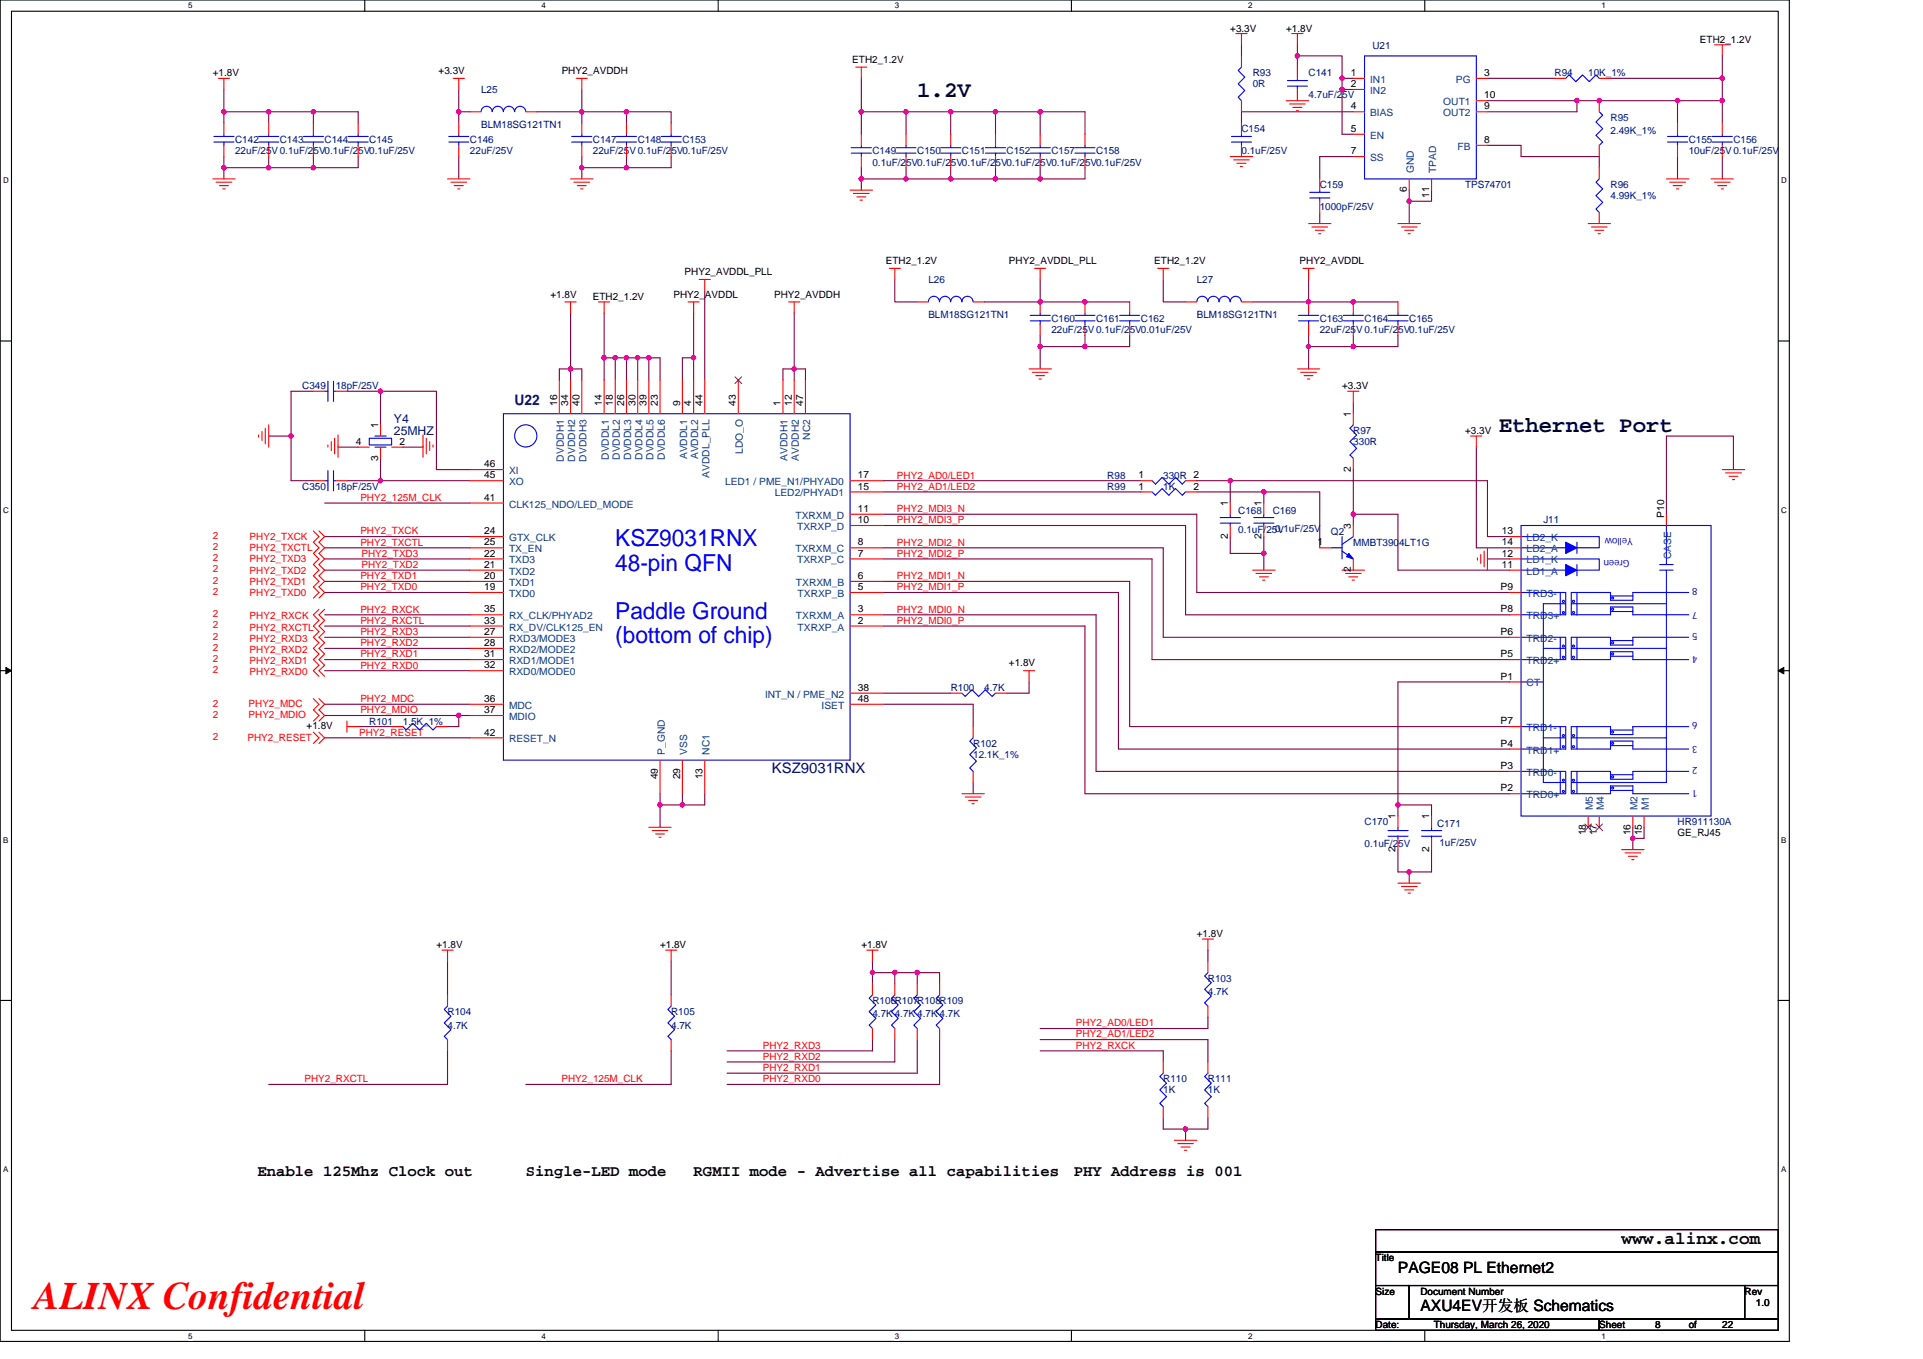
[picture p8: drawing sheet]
<svg xmlns="http://www.w3.org/2000/svg" width="297mm" height="210mm" viewBox="0 0 297 210" stroke-linecap="round" stroke-linejoin="round" font-family="sans-serif">
<path d="M0 0h276.4v207.3h-276.4zM1.8 1.7h272.9v203.8h-272.9z" fill="none" stroke="#000" stroke-width=".17"/>
<g fill="#fff">
<path d="M29.1 .2h.6v1.4h-.6z"/>
<path d="M29.1 205.7h.6v1.4h-.6z"/>
</g>
<path d="M56.3 0v1.7M56.3 205.5v1.8" fill="none" stroke="#000" stroke-width=".17"/>
<g fill="#fff">
<path d="M83.6 .2h.7v1.4h-.7z"/>
<path d="M83.6 205.7h.7v1.4h-.7z"/>
</g>
<path d="M110.9 0v1.7M110.9 205.5v1.8" fill="none" stroke="#000" stroke-width=".17"/>
<g fill="#fff">
<path d="M138.2 .2h.7v1.4h-.7z"/>
<path d="M138.2 205.7h.7v1.4h-.7z"/>
</g>
<path d="M165.5 0v1.7M165.5 205.5v1.8" fill="none" stroke="#000" stroke-width=".17"/>
<g fill="#fff">
<path d="M192.8 .2h.6v1.4h-.6z"/>
<path d="M192.8 205.7h.6v1.4h-.6z"/>
</g>
<path d="M220.1 0v1.7M220.1 205.5v1.8" fill="none" stroke="#000" stroke-width=".17"/>
<g fill="#fff">
<path d="M247.4 .2h.6v1.4h-.6z"/>
<path d="M247.4 205.7h.6v1.4h-.6z"/>
<path d="M.5 27.2h.8v1.4h-.8z"/>
<path d="M275.1 27.2h.9v1.4h-.9z"/>
<path d="M.5 78.1h.8v1.4h-.8z"/>
<path d="M275.1 78.1h.9v1.4h-.9z"/>
</g>
<path d="M0 52.7h1.8M274.7 52.7h1.7" fill="none" stroke="#000" stroke-width=".17"/>
<g fill="#fff">
<path d="M.5 129.1h.8v1.4h-.8z"/>
<path d="M275.1 129.1h.8v1.4h-.8z"/>
</g>
<path d="M0 103.6h1.8M274.7 103.6h1.7" fill="none" stroke="#000" stroke-width=".17"/>
<path d="M.9 103.1l.9 .5-.9 .5zM274.7 103.6l.8-.5v1z" fill="#000" stroke="#000" stroke-width=".15"/>
<g fill="#fff">
<path d="M.5 180h.8v1.4h-.8z"/>
<path d="M275.1 180h.8v1.4h-.8z"/>
</g>
<path d="M0 154.6h1.8M274.7 154.6h1.7M212.5 190h62.2v3.5h-62.2zM212.5 193.5h62.2v5.1h-62.2zM212.5 198.6h5.2v5.2h-5.2zM217.7 198.6h51.8v5.2h-51.8zM269.5 198.6h5.2v5.2h-5.2zM212.5 203.8h34.5v1.7h-34.5zM247 203.8h27.7v1.7h-27.7z" fill="none" stroke="#000" stroke-width=".17"/>
<g fill="none" stroke="#800040" stroke-width=".17">
<path d="M34.6 17.3h6.9M34.6 13.8v3.5M34.6 17.3v1.7M41.5 17.3h6.9M41.5 17.3v1.7M48.4 17.3h6.9v1.7M48.4 17.3v1.7M70.9 17.3h1.7M70.9 17.3v1.7M70.9 13.8v3.5M82.9 17.3h7v1.7M89.9 13.8v3.5h6.9"/>
<path d="M96.8 17.3h6.9v1.7M96.8 17.3v1.7M133.1 17.3h6.9M133.1 12.1v8.6M140 17.3h6.9M140 17.3v3.4M146.9 17.3h6.9M146.9 17.3v3.4M153.8 17.3h6.9M153.8 17.3v3.4M160.7 17.3h6.9v3.4M160.7 17.3v3.4"/>
<path d="M191.8 6.9v1.7M200.4 8.6h6.9v3.5M200.4 6.9v1.7M200.4 8.6v1.8M207.3 12.1h1.7M207.3 12.1v1.7M207.3 13.8v6.9h1.7M207.3 13.8h1.7M209 17.3h-17.2v1.7M229.8 12.1h10.3M229.8 15.6h13.8M243.6 15.6h15.5"/>
<path d="M243.6 15.6v1.7h-13.8M248.8 12.1h17.2M259.1 15.6h6.9M259.1 15.6v3.4M266 15.6v3.4M266 8.6v7M34.6 25.9v1.7M34.6 24.2v1.7M34.6 25.9h6.9M41.5 25.9h6.9M41.5 24.2v1.7M48.4 24.2v1.7"/>
<path d="M55.3 24.2v1.7h-6.9M70.9 24.2v3.4M89.9 25.9h6.9M89.9 25.9v1.7M89.9 24.2v1.7M96.8 24.2v1.7h6.9v-1.7M133.1 27.6h6.9M133.1 25.9v1.7M133.1 27.6v1.8M140 27.6h6.9M140 25.9v1.7M146.9 27.6h6.9"/>
<path d="M146.9 25.9v1.7M153.8 27.6h6.9M153.8 25.9v1.7M160.7 25.9v1.7M167.6 25.9v1.7h-6.9M203.9 32.8v1.7M209 24.2h-5.1v3.4M217.7 29.4v1.7M217.7 31.1v3.4M221.1 29.4v1.7h-3.4M229.8 22.5h5.1v1.7h12.1v1.7M259.1 24.2v3.4"/>
<path d="M266 24.2v3.4M86.4 58.7v-1.7h1.7v1.7M88.1 48.4v8.6h1.8v1.7M93.3 55.3h1.7M93.3 55.3v3.4M93.3 48.4v6.9M95 55.3v3.4M95 55.3h1.8M96.8 55.3h1.7v3.4M96.8 55.3v3.4M98.5 55.3h1.7v3.4M100.2 55.3h1.8v3.4"/>
<path d="M107.1 55.3h-1.7v3.4M107.1 55.3v3.4M107.1 48.4v6.9M108.9 44.9v13.8M120.9 58.7v-1.7h1.8v1.7M122.7 48.4v8.6h1.7v1.7M138.2 43.2v3.5h3.5M152 46.7h8.7M160.7 53.6v3.4M160.7 51.8v1.8M160.7 46.7h13.8M160.7 53.6h6.9"/>
<path d="M160.7 43.2v3.5M167.6 51.8v1.8M174.5 51.8v1.8h-6.9M179.7 43.2v3.5h3.4M193.5 46.7h8.6M202.1 53.6h6.9M202.1 51.8v1.8M202.1 46.7h13.8M202.1 43.2v3.5M202.1 53.6v3.4M209 51.8v1.8M215.9 51.8v1.8h-6.9"/>
<path d="M41.5 67.4h3.5M45 67.4v6.9h3.4M48.4 60.5h-3.4v6.9M50.1 77.7h22.5M52.2 68.9v.2h3.1M53.6 60.5h5.2M53.6 74.3h5.2M58.8 74.3h13.8M58.8 70.8v3.5M58.8 60.5v5.1M58.8 60.5h8.6v12.1h5.2M65.3 68.9v.2h-3.1"/>
<path d="M136.5 76h39.7M136.5 74.3h39.7M136.5 79.5h48.4v12h48.3M184.9 74.3h5.1M184.9 76h10.3M190 74.3h39.8v8.6h3.4M190 74.3v3.4M195.2 76v1.7M195.2 76h8.7v8.6M209 79.5h6.9v8.6h17.3M209 79.5v1.7M209 72.6v6.9"/>
<path d="M209 62.2v1.7M228 69.1v15.5h5.2M267.8 72.6v-5.2h-10.4v12.1M50.1 95h22.5M50.1 88.1h22.5M50.1 86.4h22.5M50.1 84.6h22.5M50.1 82.9h22.5M50.1 91.5h22.5M50.1 89.8h22.5M50.1 96.7h22.5M50.1 98.5h22.5"/>
<path d="M136.5 86.4h41.4v15.5h55.3M136.5 89.8h38v22.5h58.7M136.5 81.2h46.6v13.8h50.1M136.5 84.6h43.2v13.9h53.5M136.5 91.5h36.3v24.2h60.4M136.5 95h32.8v24.2h63.9M136.5 96.7h31.1v25.9h65.6M190 82.9v2.6h5.2M195.2 82.9v2.6M195.2 85.5v2.6M229.8 86.4h3.4M50.1 100.2h22.5"/>
<path d="M50.1 114h22.5M50.1 103.6h22.5M50.1 101.9h22.5M50.1 110.6h20.8M50.1 108.8h22.5M55.3 112.3h5.2M70.9 110.6v1.7h-1.8M70.9 110.6h1.7M136.5 108.8h13.8v3.5M136.5 107.1h10.4M159 105.4v1.7h-3.5M233.2 105.4h-17.3v19"/>
<path d="M102 124.4h3.4M102 124.4v3.4M102 122.6v1.8M105.4 122.6v1.8M108.9 122.6v1.8h-3.5M150.3 120.9v1.7M215.9 124.4v1.7M215.9 124.4h5.2v1.7M215.9 131.3v3.4h1.8M217.7 134.7v1.8M221.1 131.3v3.4h-3.4M252.2 129.5v1.8"/>
<path d="M252.2 127.8v1.7M254 127.8v1.7h-1.8M69.1 148.5v5.2M103.7 148.5v5.2M134.8 150.3h3.4M134.8 148.5v1.8M134.8 150.3v1.7M138.2 150.3v1.7M138.2 150.3h3.5M141.7 150.3v1.7M141.7 150.3h3.4v1.7M186.6 157.2v1.7h-25.9"/>
<path d="M186.6 146.8v1.7M69.1 162.4v5.2h-27.6M103.7 162.4v5.2h-22.5M134.8 160.6v1.8h-22.5M138.2 160.6v3.5h-25.9M141.7 160.6v5.2h-29.4M145.1 160.6v7h-32.8M160.7 160.6h25.9v3.5M160.7 162.4h19v1.7M179.7 172.7v1.8h3.4M183.1 174.5v1.7M186.6 172.7v1.8h-3.5"/>
</g>
<g fill="#f0f" stroke="#f0f" stroke-width=".17">
<circle cx="88.1" cy="57" r=".34"/>
<circle cx="107.1" cy="55.3" r=".34"/>
<circle cx="93.3" cy="55.3" r=".34"/>
<circle cx="100.2" cy="55.3" r=".34"/>
<circle cx="98.5" cy="55.3" r=".34"/>
<circle cx="96.8" cy="55.3" r=".34"/>
<circle cx="95" cy="55.3" r=".34"/>
<circle cx="105.4" cy="124.4" r=".34"/>
<circle cx="101.9" cy="124.4" r=".34"/>
<circle cx="48.4" cy="25.9" r=".34"/>
<circle cx="217.7" cy="134.7" r=".34"/>
<circle cx="215.9" cy="124.4" r=".34"/>
<circle cx="252.2" cy="129.5" r=".34"/>
<circle cx="134.8" cy="150.3" r=".34"/>
<circle cx="141.7" cy="150.3" r=".34"/>
<circle cx="138.2" cy="150.3" r=".34"/>
<circle cx="183.1" cy="174.4" r=".33"/>
<circle cx="70.8" cy="110.5" r=".34"/>
<circle cx="70.8" cy="17.3" r=".34"/>
<circle cx="96.8" cy="17.3" r=".34"/>
<circle cx="89.8" cy="25.9" r=".34"/>
<circle cx="96.8" cy="25.9" r=".34"/>
<circle cx="89.8" cy="17.3" r=".34"/>
<circle cx="41.5" cy="25.9" r=".34"/>
<circle cx="34.6" cy="25.9" r=".34"/>
<circle cx="41.5" cy="17.3" r=".34"/>
<circle cx="34.6" cy="17.3" r=".34"/>
<circle cx="146.9" cy="17.3" r=".34"/>
<circle cx="153.8" cy="17.3" r=".34"/>
<circle cx="160.7" cy="17.3" r=".34"/>
<circle cx="139.9" cy="27.6" r=".33"/>
<circle cx="133" cy="27.6" r=".33"/>
<circle cx="146.9" cy="27.6" r=".33"/>
<circle cx="153.8" cy="27.6" r=".33"/>
<circle cx="160.7" cy="27.6" r=".33"/>
<circle cx="122.7" cy="57" r=".34"/>
<circle cx="139.9" cy="17.3" r=".34"/>
<circle cx="133" cy="17.3" r=".34"/>
<circle cx="209" cy="46.6" r=".34"/>
<circle cx="202.1" cy="46.6" r=".34"/>
<circle cx="209" cy="53.5" r=".33"/>
<circle cx="202.1" cy="53.5" r=".33"/>
<circle cx="160.7" cy="46.6" r=".34"/>
<circle cx="167.6" cy="46.6" r=".34"/>
<circle cx="160.7" cy="53.5" r=".33"/>
<circle cx="167.6" cy="53.5" r=".33"/>
<circle cx="48.4" cy="17.3" r=".34"/>
<circle cx="190" cy="74.3" r=".34"/>
<circle cx="195.2" cy="85.5" r=".34"/>
<circle cx="195.2" cy="76" r=".34"/>
<circle cx="209" cy="79.4" r=".33"/>
<circle cx="243.6" cy="15.5" r=".34"/>
<circle cx="266" cy="12.1" r=".34"/>
<circle cx="259.1" cy="15.5" r=".34"/>
<circle cx="266" cy="15.5" r=".34"/>
<circle cx="207.3" cy="12.1" r=".34"/>
<circle cx="200.4" cy="8.6" r=".34"/>
<circle cx="207.3" cy="13.8" r=".34"/>
<circle cx="247" cy="15.5" r=".34"/>
<circle cx="217.7" cy="31.1" r=".34"/>
<circle cx="44.9" cy="67.3" r=".34"/>
<circle cx="58.8" cy="74.3" r=".34"/>
<circle cx="58.8" cy="60.4" r=".34"/>
</g>
<g fill="none" stroke="#f00" stroke-width=".17">
<path d="M33.7 12.1h1.8M34.6 12.1v1.7M34.6 19v1.7M41.5 19v1.7M48.4 19v1.7M55.3 19v1.7M70 12.1h1.7M70.9 12.1v1.7M70.9 19v1.7M72.6 17.3h1.7M81.2 17.3h1.7M89 12.1h1.7"/>
<path d="M89.9 19v1.7M89.9 12.1v1.7M96.8 19v1.7M103.7 19v1.7M132.2 10.4h1.7M133.1 10.4v1.7M190.9 5.2h1.7M191.8 5.2v1.7M191.8 19v1.7M191.8 15.6v1.7M191.8 8.6v1.8M198.7 15.6h3.4"/>
<path d="M199.2 16.1h2.4M199.5 5.2h1.8M199.7 16.6h1.4M200.2 17.1h.4M200.4 10.4v1.7M200.4 13.8v1.8M200.4 5.2v1.7M209 12.1h1.8M209 13.8h1.8M209 17.3h1.8M228 12.1h1.8M228 17.3h1.8"/>
<path d="M228 15.6h1.8M240.1 12.1h1.7M247 15.6v1.7M247 12.1h1.8M259.1 19v1.7M264.8 6.9h2.4M266 6.9v1.7M266 19v1.7M32.9 27.6h3.4M33.4 28.2h2.4M33.9 28.7h1.4M34.4 29.2h.4"/>
<path d="M34.6 22.5v1.7M41.5 22.5v1.7M48.4 22.5v1.7M55.3 22.5v1.7M69.1 27.6h3.5M69.7 28.2h2.4M70.2 28.7h1.4M70.7 29.2h.3M70.9 22.5v1.7M88.1 27.6h3.5M88.6 28.2h2.5M89.2 28.7h1.3"/>
<path d="M89.7 29.2h.3M89.9 22.5v1.7M96.8 22.5v1.7M103.7 22.5v1.7M131.3 29.4h3.5M131.8 29.9h2.5M132.4 30.4h1.3M132.9 30.9h.3M133.1 20.7v1.8M133.1 24.2v1.7M140 20.7v1.8M140 24.2v1.7"/>
<path d="M146.9 20.7v1.8M146.9 24.2v1.7M153.8 20.7v1.8M153.8 24.2v1.7M160.7 20.7v1.8M160.7 24.2v1.7M167.6 20.7v1.8M167.6 24.2v1.7M190 24.2h3.5M190.6 24.7h2.4M191.1 25.2h1.4M191.6 25.7h.3"/>
<path d="M191.8 22.5v1.7M202.1 34.5h3.5M202.6 35.1h2.5M203.2 35.6h1.4M203.7 36.1h.3M203.9 27.6v1.8M203.9 31.1v1.7M209 20.7h1.8M209 24.2h1.8M215.9 34.5h3.5M216.5 35.1h2.4M217 35.6h1.4"/>
<path d="M217.5 36.1h.3M217.7 27.6v1.8M221.1 27.6v1.8M228 22.5h1.8M245.3 34.5h3.5M245.8 35.1h2.4M246.4 35.6h1.3M246.9 36.1h.3M247 22.5v1.7M247 32.8v1.7M247 25.9v1.7M257.4 27.6h3.5"/>
<path d="M257.9 28.2h2.4M258.4 28.7h1.4M258.9 29.2h.4M259.1 22.5v1.7M264.3 27.6h3.5M264.8 28.2h2.4M265.3 28.7h1.4M265.9 29.2h.3M266 22.5v1.7M86.4 58.7v5.2M87.3 46.7h1.7M88.1 46.7v1.7"/>
<path d="M88.1 58.7v5.2M89.9 58.7v5.2M92.5 46.7h1.7M93.3 46.7v1.7M93.3 58.7v5.2M95 58.7v5.2M96.8 58.7v5.2M98.5 58.7v5.2M100.2 58.7v5.2M102 58.7v5.2M105.4 58.7v5.2M106.3 46.7h1.7"/>
<path d="M107.1 46.7v1.7M107.1 58.7v5.2M108 43.2h1.7M108.9 43.2v1.7M108.9 58.7v5.2M114 58.7v5.2M120.9 58.7v5.2M121.8 46.7h1.7M122.7 46.7v1.7M122.7 58.7v5.2M124.4 58.7v5.2M137.4 41.5h1.7"/>
<path d="M138.2 41.5v1.7M141.7 46.7h1.7M150.3 46.7h1.7M159 57h3.4M159.5 57.5h2.4M159.8 41.5h1.7M160 58h1.4M160.5 58.6h.3M160.7 41.5v1.7M160.7 46.7v1.7M160.7 50.1v1.7M167.6 46.7v1.7"/>
<path d="M167.6 50.1v1.7M174.5 46.7v1.7M174.5 50.1v1.7M178.8 41.5h1.7M179.7 41.5v1.7M183.1 46.7h1.8M191.8 46.7h1.7M200.4 57h3.5M200.9 57.5h2.4M201.3 41.5h1.7M201.4 58h1.4M201.9 58.6h.4"/>
<path d="M202.1 41.5v1.7M202.1 46.7v1.7M202.1 50.1v1.7M209 46.7v1.7M209 50.1v1.7M215.9 46.7v1.7M215.9 50.1v1.7M39.9 67.2v.3M40.5 66.7v1.4M41 66.2v2.4M41.5 65.6v3.5M48.4 60.5h1.7"/>
<path d="M48.4 74.3h1.7M50.6 68.7v.4M51.2 68.2v1.4M51.7 67.7v2.4M51.9 60.5h1.7M51.9 74.3h1.7M52.2 67.2v3.5M55.3 69.1h1.7M58.8 65.6v1.8M58.8 69.1v1.7M60.5 69.1h1.7M65.3 67.2v3.5"/>
<path d="M65.8 67.7v2.4M66.4 68.2v1.4M66.9 68.7v.4M72.6 77.7h5.2M72.6 74.3h5.2M72.6 72.6h5.2M131.3 76h5.2M131.3 74.3h5.2M131.3 79.5h5.2M176.2 76h1.7M176.2 74.3h1.7M183.1 76h1.8"/>
<path d="M183.1 74.3h1.8M190 77.7v1.8M195.2 77.7v1.8M208.2 60.5h1.7M209 60.5v1.7M209 70.8v1.8M209 63.9v1.7M227.2 67.4h1.7M228 67.4v1.7M257.4 79.5v1.7M266 72.6h3.5M266.5 73.1h2.5"/>
<path d="M267.1 73.6h1.4M267.6 74.1h.3M48.4 82l.9 .9-.9 .9 .9 .8-.9 .9 .9 .9-.9 .8 .9 .9-.9 .9 .9 .8-.9 .9 .9 .8-.9 .9M49.3 82l.8 .9-.8 .9 .8 .8-.8 .9 .8 .9-.8 .8 .8 .9-.8 .9 .8 .8-.8 .9 .8 .8-.8 .9M49.3 94.1l-.9 .9 .9 .9-.9 .8 .9 .9-.9 .9 .9 .8-.9 .9 .9 .8-.9 .9 .9 .9-.9 .8 .9 .9M50.1 94.1l-.8 .9 .8 .9-.8 .8 .8 .9-.8 .9 .8 .8-.8 .9 .8 .8-.8 .9 .8 .9-.8 .8 .8 .9M72.6 91.5h5.2M72.6 89.8h5.2M72.6 88.1h5.2M72.6 86.4h5.2M72.6 82.9h5.2M72.6 84.6h5.2"/>
<path d="M72.6 98.5h5.2M72.6 96.7h5.2M72.6 95h5.2M131.3 96.7h5.2M131.3 95h5.2M131.3 91.5h5.2M131.3 89.8h5.2M131.3 86.4h5.2M131.3 84.6h5.2M131.3 81.2h5.2M190 81.2v1.7M193.5 88.1h3.5"/>
<path d="M194 88.6h2.4M194.5 89.1h1.4M195 89.6h.4M195.2 81.2v1.7M203.9 84.6h1.7M207.3 88.1h3.5M207.8 88.6h2.4M208.3 89.1h1.4M208.9 89.6h.3M209 86.4v1.7M209 81.2v1.7M228.2 86.2v.4"/>
<path d="M228.7 85.7v1.4M229.3 85.2v2.4M229.8 84.6v3.5M233.2 98.5h1.7M233.2 95h1.7M233.2 91.5h1.7M233.2 88.1h1.7M233.2 86.4h1.7M233.2 84.6h1.7M233.2 82.9h1.7M48.4 107.9l.9 .9-.9 .9 .9 .9-.9 .8M48.4 113.1l.9 .9-.9 .9"/>
<path d="M49.3 107.9l.8 .9-.8 .9 .8 .9-.8 .8M49.3 113.1l.8 .9-.8 .9M53.6 112.3h1.7M53.6 111.4v1.7M60.5 112.3h1.7M67.4 112.3h1.7M72.6 101.9h5.2M72.6 103.6h5.2M72.6 108.8h5.2M72.6 110.6h5.2M72.6 114h5.2M72.6 100.2h5.2"/>
<path d="M102 117.5v5.1M105.4 117.5v5.1M108.9 117.5v5.1M131.3 107.1h5.2M131.3 108.8h5.2M146.9 107.1h1.7M150.3 119.2v1.7M150.3 112.3v1.7M153.8 107.1h1.7M158.1 103.6h1.7M159 103.6v1.8M233.2 119.2h1.7"/>
<path d="M233.2 115.7h1.7M233.2 112.3h1.7M233.2 101.9h1.7M233.2 105.4h1.7M100.2 127.8h3.5M100.8 128.3h2.4M101.3 128.9h1.3M101.8 129.4h.3M148.6 122.6h3.4M149.1 123.1h2.4M149.6 123.7h1.4M150.1 124.2h.4"/>
<path d="M215.9 126.1v1.7M215.9 129.5v1.8M215.9 136.5h3.5M216.5 137h2.4M217 137.5h1.4M217.5 138h.3M221.1 126.1v1.7M221.1 129.5v1.8M233.2 122.6h1.7M245.3 126.1v1.7M247 126.1v1.7M250.5 131.3h3.5"/>
<path d="M251 131.8h2.4M251.5 132.3h1.4M252 132.8h.4M252.2 126.1v1.7M254 126.1v1.7M68.3 146.8h1.7M69.1 153.7v1.7M69.1 146.8v1.7M102.8 146.8h1.7M103.7 146.8v1.7M103.7 153.7v1.7M133.9 146.8h1.7"/>
<path d="M134.8 146.8v1.7M134.8 158.9v1.7M134.8 152v1.7M138.2 158.9v1.7M138.2 152v1.7M141.7 158.9v1.7M141.7 152v1.7M145.1 158.9v1.7M145.1 152v1.7M185.7 145.1h1.7M186.6 145.1v1.7M186.6 155.4v1.8"/>
<path d="M186.6 148.5v1.8M69.1 160.6v1.8M103.7 160.6v1.8M179.7 171v1.7M179.7 164.1v1.7M181.4 176.2h3.5M181.9 176.7h2.4M182.4 177.2h1.4M183 177.7h.3M186.6 171v1.7M186.6 164.1v1.7"/>
</g>
<g fill="none" stroke="#00f" stroke-width=".17">
<path d="M74.3 17.3a.86 .86 0 0 1 .9-.9 .86 .86 0 0 1 .8 .9 .86 .86 0 0 1 .9-.9 .86 .86 0 0 1 .8 .9M77.8 17.3a.86 .86 0 0 1 .8-.9 .86 .86 0 0 1 .9 .9M79.5 17.3a.86 .86 0 0 1 .9-.9 .86 .86 0 0 1 .8 .9M191.8 10.4l-.5 .5 1 1-1 1.1 1 1-1 1 .5 .6M198.9 13.3h3M198.9 12.4h3M200.4 12.1v.3M200.4 13.3v.5M210.8 8.6h17.2v19h-17.2zM241.8 12.1l.6-.5 1 1 1.1-1 1 1 1-1 .5 .5M247 17.3l.6 .5-1.1 1 1.1 1.1-1.1 1 1.1 1-.6 .6M33 21.9h3.1"/>
<path d="M33 21.1h3.1M34.6 20.7v.4M34.6 21.9v.6M39.9 21.9h3.1M39.9 21.1h3.1M41.5 20.7v.4M41.5 21.9v.6M46.9 21.9h3.1M46.9 21.1h3.1M48.4 20.7v.4M48.4 21.9v.6M53.8 21.9h3.1"/>
<path d="M53.8 21.1h3.1M55.3 20.7v.4M55.3 21.9v.6M69.3 21.9h3.1M69.3 21.1h3.1M70.9 20.7v.4M70.9 21.9v.6M88.3 21.9h3.1M88.3 21.1h3.1M89.9 20.7v.4M89.9 21.9v.6M95.2 21.9h3.1"/>
<path d="M95.2 21.1h3.1M96.8 20.7v.4M96.8 21.9v.6M102.1 21.9h3.1M102.1 21.1h3.1M103.7 20.7v.4M103.7 21.9v.6M131.5 23.7h3.1M131.5 22.8h3.1M133.1 22.5v.3M133.1 23.7v.5M138.4 23.7h3.1"/>
<path d="M138.4 22.8h3.1M140 22.5v.3M140 23.7v.5M145.3 23.7h3.1M145.3 22.8h3.1M146.9 22.5v.3M146.9 23.7v.5M152.2 23.7h3.1M152.2 22.8h3.1M153.8 22.5v.3M153.8 23.7v.5M159.1 23.7h3.1"/>
<path d="M159.1 22.8h3.1M160.7 22.5v.3M160.7 23.7v.5M166 23.7h3.1M166 22.8h3.1M167.6 22.5v.3M167.6 23.7v.5M190.2 21.9h3.1M190.2 21.1h3.1M191.8 20.7v.4M191.8 21.9v.6M202.3 30.6h3.1"/>
<path d="M202.3 29.7h3.1M203.9 29.4v.3M203.9 30.6v.5M247 27.6l-.5 .6 1.1 1-1.1 1 1.1 1.1-1.1 1 .5 .5M257.6 21.9h3.1M257.6 21.1h3.1M259.1 20.7v.4M259.1 21.9v.6M264.5 21.9h3.1M264.5 21.1h3.1M266 20.7v.4M266 21.9v.6"/>
<path d="M50.6 58.9v3.1M51.5 58.9v3.1M146.8 46.6a.86 .86 0 0 0-.8-.8 .86 .86 0 0 0-.9 .8 .86 .86 0 0 0-.8-.8 .86 .86 0 0 0-.9 .8M148.6 46.6a.86 .86 0 0 0-.9-.8 .86 .86 0 0 0-.8 .8M150.3 46.6a.86 .86 0 0 0-.9-.8 .86 .86 0 0 0-.8 .8M159.1 49.6h3.1M159.1 48.7h3.1M160.7 48.4v.3M160.7 49.6v.5M166 49.6h3.1M166 48.7h3.1M167.6 48.4v.3"/>
<path d="M167.6 49.6v.5M172.9 49.6h3.1M172.9 48.7h3.1M174.5 48.4v.3M174.5 49.6v.5M186.6 46.6a.85 .85 0 0 0-.9-.8 .85 .85 0 0 0-.8 .8M188.3 46.6a.86 .86 0 0 0-.9-.8 .86 .86 0 0 0-.8 .8M190 46.6a.85 .85 0 0 0-.8-.8 .85 .85 0 0 0-.9 .8M191.7 46.6a.86 .86 0 0 0-.8-.8 .86 .86 0 0 0-.9 .8M200.6 49.6h3.1M200.6 48.7h3.1M202.1 48.4v.3"/>
<path d="M202.1 49.6v.5M207.5 49.6h3.1M207.5 48.7h3.1M209 48.4v.3M209 49.6v.5M214.4 49.6h3.1M214.4 48.7h3.1M215.9 48.4v.3M215.9 49.6v.5M50.1 60.5h.5M50.1 74.3h.5M50.6 72.7v3.1"/>
<path d="M51.5 60.5h.4M51.5 74.3h.4M51.5 72.7v3.1M57 67.7h3.5v1h-3.5zM57.9 67.4h1.7M57.9 69.1h1.7M58.8 69.1h.1M58.8 67.4h.1M77.8 63.9h53.5v53.6h-53.5zM177.9 74.3l.6 .5 1-1 1 1 1.1-1 1 1 .5-.5M183.1 76l-.5 .5-1-1-1.1 1-1-1-1 1-.6-.5M188.5 80h3.1"/>
<path d="M190 79.5v.5M193.7 80h3.1M195.2 79.5v.5M209 65.6l-.5 .6 1 1-1 1 1 1.1-1 1 .5 .5M188.5 80.8h3.1M190 80.8v.4M193.7 80.8h3.1M195.2 80.8v.4M205.6 84.6h1.7M207.3 82.9v3.5M207.3 85.2l1.7 1.2M209 82.9l-1.7 1.2"/>
<path d="M234.9 98.5h6.9v3.4h-6.9M234.9 91.5h6.9v3.5h-6.9M234.9 81.2h29.4v44.9h-29.4zM234.9 86.4h12.1v1.7h-12.1M234.9 82.9h12.1v1.7h-12.1M241 98.5v3.4M241 91.5v3.5M241.4 94.5h.2v.3h-.2zM241.4 99.7h.2v.2h-.2zM241.4 92.8h.2v.2h-.2zM241.8 93.3h-3.4v27.6h3.4M242.7 93.3h14.7"/>
<path d="M242.9 99.7h.3v.2h-.3zM242.9 94.5h.3v.3h-.3zM243.6 98.5v3.4M243.6 91.5v3.5M243.6 87.2v1.8M243.6 83.8v1.7M248.8 94.5h3.4M248.8 99h3.4M248.8 92.1h3.4M249 99.2h.2v.2h-.2zM249 92.3h.2v.2h-.2zM249 94h.2v.2h-.2z"/>
<path d="M256.4 88.1h2M256.4 87.2h2M257.4 88.1v32.8h-14.7M257.4 81.2v6M260.9 98.5h-8.7v1.2h-3.4v-1.2h-6.1v3.4h6.1v-1.2h3.4v1.2h8.7M260.9 91.5h-8.7v1.3h-3.4v-1.3h-6.1v3.5h6.1v-1.2h3.4v1.2h8.7M62.2 112.3l.5 .5 1.1-1 1 1 1-1 1.1 1 .5-.5M148.6 107.1l.5 .5 1-1 1.1 1 1-1 1 1 .6-.5M150.3 114l-.5 .5 1 1-1 1.1 1 1-1 1.1 .5 .5M234.9 119.2h6.9v3.4h-6.9M234.9 105.4h3.5M234.9 112.3h6.9v3.4h-6.9"/>
<path d="M238.4 114h3.4M238.4 100.2h3.4M241 119.2v3.4M241 112.3v3.4M241.4 115.3h.2v.2h-.2zM241.4 101.4h.2v.3h-.2zM241.4 113.5h.2v.3h-.2zM242.7 114h14.7M242.7 100.2h14.7M242.9 115.3h.3v.2h-.3zM242.9 113.5h.3v.3h-.3zM243.6 119.2v3.4"/>
<path d="M243.6 112.3v3.4M248.8 119.7h3.4M248.8 115.2h3.4M248.8 101.4h3.4M248.8 112.8h3.4M249 113h.2v.2h-.2zM249 114.7h.2v.3h-.2zM249 100.9h.2v.2h-.2zM249 119.9h.2v.3h-.2zM260.9 119.2h-8.7v1.2h-3.4v-1.2h-6.1v3.4h6.1v-1.2h3.4v1.2h8.7M260.9 112.3h-8.7v1.2h-3.4v-1.2h-6.1v3.4h6.1v-1.2h3.4v1.2h8.7M214.4 128.3h3.1"/>
<path d="M214.4 129.2h3.1M215.9 127.8v.5M215.9 129.2v.3M219.6 128.3h3.1M219.6 129.2h3.1M221.1 127.8v.5M221.1 129.2v.3M241.4 122.2h.2v.2h-.2zM241.4 120.4h.2v.3h-.2zM242.9 122.2h.3v.2h-.3zM242.9 120.4h.3v.3h-.3zM248.8 122.1h3.4"/>
<path d="M249 121.6h.2v.3h-.2zM69.1 155.4l-.5 .6 1.1 1-1.1 1.1 1.1 1-1.1 1 .5 .5M103.7 155.4l-.5 .6 1 1-1 1.1 1 1-1 1 .5 .5M134.8 153.7l-.5 .5 1 1.1-1 1 1 1.1-1 1 .5 .5M138.2 153.7l-.5 .5 1 1.1-1 1 1 1.1-1 1 .5 .5M141.7 153.7l-.5 .5 1 1.1-1 1 1 1.1-1 1 .5 .5M145.1 153.7l-.5 .5 1 1.1-1 1 1 1.1-1 1 .5 .5M186.6 150.3l-.5 .5 1 1-1 1.1 1 1-1 1 .5 .5M179.7 165.8l-.5 .5 1 1.1-1 1 1 1-1 1.1 .5 .5M186.6 165.8l-.5 .5 1 1.1-1 1 1 1-1 1.1 .5 .5"/>
<circle cx="81.2" cy="67.3" r="1.71"/>
<circle cx="243.1" cy="92.9" r=".17"/>
<circle cx="243.1" cy="101.6" r=".17"/>
</g>
<g fill="#00f" stroke="#00f" stroke-width=".17">
<path d="M241.8 87.2l1.8 .9-1.8 .9z" fill-rule="evenodd"/>
<path d="M241.8 83.8l1.8 .8-1.8 .9z" fill-rule="evenodd"/>
<path d="M208.3 85.5l.7 .9-1-.4z" fill-rule="evenodd"/>
</g>
<path d="M113.5 58.2l1.1 1.1M114.6 58.2l-1.1 1.1M244.8 127.3l1 1.1M245.8 127.3l-1 1.1M246.5 127.3l1.1 1.1M247.5 127.3l-1 1.1" fill="none" stroke="#804000" stroke-width=".15"/>
<text font-size="6" fill="#f00" x="5.2" y="202.3">ALINX Confidential</text>
<g font-size="3.6" fill="#00f">
<text x="95" y="84.4">KSZ9031RNX</text>
<text x="95" y="88.2">48-pin QFN</text>
<text x="95" y="95.7">Paddle Ground</text>
<text x="95" y="99.4">(bottom of chip)</text>
</g>
<g font-size="3.5" fill="#000040">
<text x="141.7" y="15">1.2V</text>
<text x="231.5" y="66.8">Ethernet Port</text>
</g>
<text font-size="2.8" x="250.5" y="192.3">www.alinx.com</text>
<g font-size="2.4">
<text x="39.8" y="181.7">Enable 125Mhz Clock out</text>
<text x="81.2" y="181.7">Single-LED mode</text>
<text x="107.1" y="181.7">RGMII mode - Advertise all capabilities</text>
<text x="165.9" y="181.7">PHY Address is 001</text>
<text x="215.9" y="196.7">PAGE08 PL Ethernet2</text>
<text x="219.4" y="202.5">AXU4EV开发板 Schematics</text>
</g>
<g font-size="2.2" fill="#000080">
<text x="79.5" y="62.5">U22</text>
<text x="119.2" y="119.5">KSZ9031RNX</text>
</g>
<g font-size="1.9" fill="#000080">
<text x="60.9" y="65.4">Y4</text>
<text x="60.9" y="67.2">25MHZ</text>
</g>
<g font-size="1.5">
<text x="190" y="4.9">+3.3V</text>
<text x="198.7" y="4.9">+1.8V</text>
<text x="32.9" y="11.8">+1.8V</text>
<text x="67.8" y="11.4">+3.3V</text>
<text x="86.8" y="11.4">PHY2_AVDDH</text>
<text x="131.7" y="9.7">ETH2_1.2V</text>
<text x="208.7" y="11.7">1</text>
<text x="229.3" y="11.7">3</text>
<text x="262.6" y="6.6">ETH2_1.2V</text>
<text x="208.7" y="13.5">2</text>
<text x="208.7" y="16.9">4</text>
<text x="229.3" y="16.9">9</text>
<text x="229.3" y="15.2">10</text>
<text x="208.7" y="20.4">5</text>
<text x="208.7" y="23.8">7</text>
<text x="229.3" y="22.1">8</text>
<text x="217.3" y="29.7" transform="rotate(-90 217.3 29.7)">6</text>
<text x="220.8" y="30.6" transform="rotate(-90 220.8 30.6)">11</text>
<text x="136.8" y="40.8">ETH2_1.2V</text>
<text x="155.8" y="40.8">PHY2_AVDDL_PLL</text>
<text x="178.3" y="40.8">ETH2_1.2V</text>
<text x="200.7" y="40.8">PHY2_AVDDL</text>
<text x="85" y="46">+1.8V</text>
<text x="91.6" y="46.3">ETH2_1.2V</text>
<text x="104" y="46">PHY2_AVDDL</text>
<text x="105.7" y="42.5">PHY2_AVDDL_PLL</text>
<text x="119.6" y="46">PHY2_AVDDH</text>
<text x="86" y="62.7" transform="rotate(-90 86 62.7)">16</text>
<text x="87.8" y="62.7" transform="rotate(-90 87.8 62.7)">34</text>
<text x="89.5" y="62.7" transform="rotate(-90 89.5 62.7)">40</text>
<text x="93" y="62.7" transform="rotate(-90 93 62.7)">14</text>
<text x="94.7" y="62.7" transform="rotate(-90 94.7 62.7)">18</text>
<text x="96.4" y="62.7" transform="rotate(-90 96.4 62.7)">26</text>
<text x="98.1" y="62.7" transform="rotate(-90 98.1 62.7)">30</text>
<text x="99.9" y="62.7" transform="rotate(-90 99.9 62.7)">39</text>
<text x="101.6" y="62.7" transform="rotate(-90 101.6 62.7)">23</text>
<text x="105" y="62.7" transform="rotate(-90 105 62.7)">9</text>
<text x="106.8" y="62.7" transform="rotate(-90 106.8 62.7)">4</text>
<text x="108.5" y="62.7" transform="rotate(-90 108.5 62.7)">44</text>
<text x="113.7" y="62.7" transform="rotate(-90 113.7 62.7)">43</text>
<text x="120.6" y="62.7" transform="rotate(-90 120.6 62.7)">1</text>
<text x="122.3" y="62.7" transform="rotate(-90 122.3 62.7)">12</text>
<text x="124.1" y="62.7" transform="rotate(-90 124.1 62.7)">47</text>
<text x="207.3" y="60.1">+3.3V</text>
<text x="208.7" y="64.4" transform="rotate(-90 208.7 64.4)">1</text>
<text x="54.9" y="68.7">4</text>
<text x="58.4" y="71.2" transform="rotate(-90 58.4 71.2)">3</text>
<text x="58.4" y="66.2" transform="rotate(-90 58.4 66.2)">1</text>
<text x="61.7" y="68.7">2</text>
<text x="226.3" y="67">+3.3V</text>
<text x="74.8" y="77.4">41</text>
<text x="74.8" y="73.9">45</text>
<text x="74.8" y="72.2">46</text>
<text x="132.5" y="75.6">15</text>
<text x="132.5" y="73.9">17</text>
<text x="175.8" y="75.6">1</text>
<text x="175.8" y="73.9">1</text>
<text x="184.3" y="75.6">2</text>
<text x="208.7" y="72.9" transform="rotate(-90 208.7 72.9)">2</text>
<text x="74.8" y="82.6">24</text>
<text x="132.5" y="79.1">11</text>
<text x="132.5" y="80.8">10</text>
<text x="189.7" y="83.3" transform="rotate(-90 189.7 83.3)">2</text>
<text x="189.7" y="78.3" transform="rotate(-90 189.7 78.3)">1</text>
<text x="194.9" y="83.3" transform="rotate(-90 194.9 83.3)">2</text>
<text x="194.9" y="78.3" transform="rotate(-90 194.9 78.3)">1</text>
<text x="208.7" y="81.7" transform="rotate(-90 208.7 81.7)">3</text>
<text x="232" y="82.6">13</text>
<text x="257" y="80" transform="rotate(-90 257 80)">P10</text>
<text x="74.8" y="89.5">20</text>
<text x="74.8" y="87.7">21</text>
<text x="74.8" y="86">22</text>
<text x="74.8" y="84.3">25</text>
<text x="132.5" y="84.3">8</text>
<text x="132.5" y="89.5">6</text>
<text x="132.5" y="86">7</text>
<text x="203.5" y="84.3">1</text>
<text x="208.7" y="88.5" transform="rotate(-90 208.7 88.5)">2</text>
<text x="232" y="87.7">11</text>
<text x="232" y="86">12</text>
<text x="232" y="84.3">14</text>
<text x="74.8" y="91.2">19</text>
<text x="74.8" y="94.6">35</text>
<text x="132.5" y="94.6">3</text>
<text x="132.5" y="91.2">5</text>
<text x="231.8" y="94.6">P8</text>
<text x="231.8" y="91.2">P9</text>
<text x="74.8" y="98.1">27</text>
<text x="74.8" y="101.6">31</text>
<text x="74.8" y="96.4">33</text>
<text x="74.8" y="99.8">28</text>
<text x="132.5" y="96.4">2</text>
<text x="231.8" y="101.6">P5</text>
<text x="231.8" y="98.1">P6</text>
<text x="74.8" y="103.3">32</text>
<text x="132.5" y="106.7">38</text>
<text x="155.8" y="103">+1.8V</text>
<text x="231.8" y="105">P1</text>
<text x="47.4" y="112.6">+1.8V</text>
<text x="74.8" y="108.5">36</text>
<text x="74.8" y="110.2">37</text>
<text x="74.8" y="113.6">42</text>
<text x="132.5" y="108.5">48</text>
<text x="231.8" y="111.9">P7</text>
<text x="231.8" y="118.8">P3</text>
<text x="231.8" y="115.4">P4</text>
<text x="101.6" y="120.4" transform="rotate(-90 101.6 120.4)">49</text>
<text x="105" y="120.4" transform="rotate(-90 105 120.4)">29</text>
<text x="108.5" y="120.4" transform="rotate(-90 108.5 120.4)">13</text>
<text x="231.8" y="122.3">P2</text>
<text x="215.6" y="131.6" transform="rotate(-90 215.6 131.6)">2</text>
<text x="215.6" y="126.6" transform="rotate(-90 215.6 126.6)">1</text>
<text x="220.8" y="131.6" transform="rotate(-90 220.8 131.6)">2</text>
<text x="220.8" y="126.6" transform="rotate(-90 220.8 126.6)">1</text>
<text x="245" y="129.1" transform="rotate(-90 245 129.1)">18</text>
<text x="246.7" y="129.1" transform="rotate(-90 246.7 129.1)">17</text>
<text x="251.9" y="129.1" transform="rotate(-90 251.9 129.1)">16</text>
<text x="253.6" y="129.1" transform="rotate(-90 253.6 129.1)">15</text>
<text x="259.1" y="129.2">GE_RJ45</text>
<text x="67.4" y="146.5">+1.8V</text>
<text x="102" y="146.5">+1.8V</text>
<text x="133.1" y="146.5">+1.8V</text>
<text x="184.9" y="144.8">+1.8V</text>
<text x="212.5" y="194.9">Title</text>
<text x="212.5" y="200">Size</text>
<text x="219.4" y="200">Document Number</text>
<text x="269.5" y="200">Rev</text>
<text x="271.2" y="201.8">1.0</text>
<text x="212.5" y="205.2">Date:</text>
<text x="221.5" y="205.2">Thursday, March 26, 2020</text>
<text x="247" y="205.2">Sheet</text>
<text x="255.7" y="205.2">8</text>
<text x="260.9" y="205.2">of</text>
<text x="266" y="205.2">22</text>
</g>
<g font-size="1.5" fill="#000080">
<text x="193.5" y="11.8">R93</text>
<text x="202.1" y="11.8">C141</text>
<text x="212" y="7.6">U21</text>
<text x="240.1" y="11.8">R94</text>
<text x="245.3" y="11.8">10K_1%</text>
<text x="74.3" y="14.4">L25</text>
<text x="193.5" y="13.5">0R</text>
<text x="202.1" y="15.2">4.7uF/25V</text>
<text x="36.3" y="22.1">C142</text>
<text x="36.3" y="23.9">22uF/25V0.1uF/25V0.1uF/25V0.1uF/25V</text>
<text x="43.2" y="22.1">C143</text>
<text x="50.1" y="22.1">C144</text>
<text x="57" y="22.1">C145</text>
<text x="72.6" y="22.1">C146</text>
<text x="72.6" y="23.9">22uF/25V</text>
<text x="74.3" y="19.7">BLM18SG121TN1</text>
<text x="91.6" y="22.1">C147</text>
<text x="91.6" y="23.9">22uF/25V 0.1uF/25V0.1uF/25V</text>
<text x="98.5" y="22.1">C148</text>
<text x="105.4" y="22.1">C153</text>
<text x="134.8" y="23.9">C149</text>
<text x="141.7" y="23.9">C150</text>
<text x="148.6" y="23.9">C151</text>
<text x="155.5" y="23.9">C152</text>
<text x="162.4" y="23.9">C157</text>
<text x="169.3" y="23.9">C158</text>
<text x="191.8" y="20.4">C154</text>
<text x="191.8" y="23.9">0.1uF/25V</text>
<text x="248.8" y="18.7">R95</text>
<text x="248.8" y="20.7">2.49K_1%</text>
<text x="260.9" y="22.1">C155</text>
<text x="260.9" y="23.9">10uF/25V0.1uF/25V</text>
<text x="267.8" y="22.1">C156</text>
<text x="134.8" y="25.6">0.1uF/25V0.1uF/25V0.1uF/25V0.1uF/25V0.1uF/25V0.1uF/25V</text>
<text x="203.9" y="29">C159</text>
<text x="226.3" y="29">TPS74701</text>
<text x="248.8" y="29">R96</text>
<text x="203.9" y="32.5">1000pF/25V</text>
<text x="248.8" y="30.8">4.99K_1%</text>
<text x="143.4" y="43.7">L26</text>
<text x="184.9" y="43.7">L27</text>
<text x="143.4" y="49.1">BLM18SG121TN1</text>
<text x="162.4" y="49.8">C160</text>
<text x="162.4" y="51.5">22uF/25V0.1uF/25V0.01uF/25V</text>
<text x="169.3" y="49.8">C161</text>
<text x="176.2" y="49.8">C162</text>
<text x="184.9" y="49.1">BLM18SG121TN1</text>
<text x="203.9" y="49.8">C163</text>
<text x="203.9" y="51.5">22uF/25V 0.1uF/25V0.1uF/25V</text>
<text x="210.8" y="49.8">C164</text>
<text x="217.7" y="49.8">C165</text>
<text x="46.7" y="60.1">C349</text>
<text x="51.9" y="60.1">18pF/25V</text>
<text x="209" y="67">R97</text>
<text x="209" y="68.8">330R</text>
<text x="46.7" y="75.7">C350</text>
<text x="51.9" y="75.7">18pF/25V</text>
<text x="171" y="75.7">R99</text>
<text x="171" y="74">R98</text>
<text x="179.7" y="75.7">1K</text>
<text x="179.7" y="74">330R 2</text>
<text x="191.3" y="79.5">C168</text>
<text x="191.3" y="82.4">0.1uF/25V</text>
<text x="196.6" y="79.5">C169</text>
<text x="197" y="82.2">0.1uF/25V</text>
<text x="205.6" y="82.6">Q2</text>
<text x="238.4" y="80.9">J11</text>
<text x="209" y="84.3">MMBT3904LT1G</text>
<text x="146.9" y="106.8">R100</text>
<text x="152" y="106.8">4.7K</text>
<text x="57" y="112">R101</text>
<text x="62.2" y="112">1.5K_1%</text>
<text x="150.3" y="115.4">R102</text>
<text x="150.3" y="117.1">12.1K_1%</text>
<text x="210.8" y="127.5">C170</text>
<text x="210.8" y="130.9">0.1uF/25V</text>
<text x="222" y="127.8">C171</text>
<text x="222.3" y="130.8">1uF/25V</text>
<text x="259.1" y="127.5">HR911130A</text>
<text x="134.8" y="155.1">R106R107R108R109</text>
<text x="186.6" y="151.7">R103</text>
<text x="186.6" y="153.8">4.7K</text>
<text x="69.1" y="156.8">R104</text>
<text x="69.1" y="158.9">4.7K</text>
<text x="103.7" y="156.8">R105</text>
<text x="103.7" y="158.9">4.7K</text>
<text x="134.8" y="157.2">4.7K 4.7K 4.7K 4.7K</text>
<text x="179.7" y="167.2">R110</text>
<text x="186.6" y="167.2">R111</text>
<text x="179.7" y="169">1K</text>
<text x="186.6" y="169">1K</text>
</g>
<g font-size="1.5" fill="#004080">
<text x="211.6" y="12.8">IN1</text>
<text x="211.6" y="14.5">IN2</text>
<text x="211.6" y="18">BIAS</text>
<text x="222.9" y="18">OUT2</text>
<text x="222.9" y="16.3">OUT1</text>
<text x="224.9" y="12.8">PG</text>
<text x="211.6" y="21.4">EN</text>
<text x="225.1" y="23.2">FB</text>
<text x="211.6" y="24.9">SS</text>
<text x="218.4" y="26.8" transform="rotate(-90 218.4 26.8)">GND</text>
<text x="221.8" y="26.8" transform="rotate(-90 221.8 26.8)">TPAD</text>
<text x="87.1" y="71.3" transform="rotate(-90 87.1 71.3)">DVDDH1</text>
<text x="88.9" y="71.3" transform="rotate(-90 88.9 71.3)">DVDDH2</text>
<text x="90.6" y="71.3" transform="rotate(-90 90.6 71.3)">DVDDH3</text>
<text x="94" y="71.1" transform="rotate(-90 94 71.1)">DVDDL1</text>
<text x="95.8" y="71.1" transform="rotate(-90 95.8 71.1)">DVDDL2</text>
<text x="97.5" y="71.1" transform="rotate(-90 97.5 71.1)">DVDDL3</text>
<text x="99.2" y="71.1" transform="rotate(-90 99.2 71.1)">DVDDL4</text>
<text x="100.9" y="71.1" transform="rotate(-90 100.9 71.1)">DVDDL5</text>
<text x="102.7" y="71.1" transform="rotate(-90 102.7 71.1)">DVDDL6</text>
<text x="106.1" y="71" transform="rotate(-90 106.1 71)">AVDDL1</text>
<text x="107.9" y="71" transform="rotate(-90 107.9 71)">AVDDL2</text>
<text x="114.8" y="70.2" transform="rotate(-90 114.8 70.2)">LDO_O</text>
<text x="121.7" y="71.2" transform="rotate(-90 121.7 71.2)">AVDDH1</text>
<text x="123.4" y="71.2" transform="rotate(-90 123.4 71.2)">AVDDH2</text>
<text x="125.1" y="68" transform="rotate(-90 125.1 68)">NC2</text>
<text x="78.6" y="75">XO</text>
<text x="78.6" y="73.3">XI</text>
<text x="109.6" y="73.8" transform="rotate(-90 109.6 73.8)">AVDDL_PLL</text>
<text x="112" y="75">LED1 / PME_N1/PHYAD0</text>
<text x="119.7" y="76.7">LED2/PHYAD1</text>
<text x="78.6" y="83.6">GTX_CLK</text>
<text x="78.6" y="78.4">CLK125_NDO/LED_MODE</text>
<text x="122.9" y="80.2">TXRXM_D</text>
<text x="123.1" y="81.9">TXRXP_D</text>
<text x="235.8" y="83.6">LD2_K</text>
<text x="78.6" y="88.8">TXD2</text>
<text x="78.6" y="87.1">TXD3</text>
<text x="78.6" y="85.3">TX_EN</text>
<text x="122.9" y="85.3">TXRXM_C</text>
<text x="123.1" y="87.1">TXRXP_C</text>
<text x="235.8" y="88.8">LD1_A</text>
<text x="235.8" y="87.1">LD1_K</text>
<text x="235.8" y="85.3">LD2_A</text>
<text x="258.1" y="86.4" transform="rotate(-90 258.1 86.4)">CASE</text>
<text x="78.6" y="92.2">TXD0</text>
<text x="78.6" y="90.5">TXD1</text>
<text x="78.6" y="95.7">RX_CLK/PHYAD2</text>
<text x="123" y="95.7">TXRXM_A</text>
<text x="123" y="90.5">TXRXM_B</text>
<text x="123.2" y="92.2">TXRXP_B</text>
<text x="235.8" y="95.7">TRD3+</text>
<text x="235.8" y="92.2">TRD3-</text>
<text x="78.6" y="99.2">RXD3/MODE3</text>
<text x="78.6" y="97.4">RX_DV/CLK125_EN</text>
<text x="78.6" y="100.9">RXD2/MODE2</text>
<text x="123.2" y="97.4">TXRXP_A</text>
<text x="235.8" y="99.2">TRD2-</text>
<text x="78.6" y="102.6">RXD1/MODE1</text>
<text x="78.6" y="104.3">RXD0/MODE0</text>
<text x="118.2" y="107.8">INT_N / PME_N2</text>
<text x="235.8" y="102.6">TRD2+</text>
<text x="235.8" y="106.1">CT</text>
<text x="78.6" y="109.5">MDC</text>
<text x="78.6" y="111.3">MDIO</text>
<text x="126.9" y="109.5">ISET</text>
<text x="235.8" y="113">TRD1-</text>
<text x="78.6" y="114.7">RESET_N</text>
<text x="102.7" y="116.6" transform="rotate(-90 102.7 116.6)">P_GND</text>
<text x="106.1" y="116.6" transform="rotate(-90 106.1 116.6)">VSS</text>
<text x="109.6" y="116.6" transform="rotate(-90 109.6 116.6)">NC1</text>
<text x="235.8" y="119.9">TRD0-</text>
<text x="235.8" y="116.4">TRD1+</text>
<text x="235.8" y="123.3">TRD0+</text>
<text x="246" y="125.2" transform="rotate(-90 246 125.2)">M5</text>
<text x="247.8" y="125.2" transform="rotate(-90 247.8 125.2)">M4</text>
<text x="252.9" y="125.2" transform="rotate(-90 252.9 125.2)">M2</text>
<text x="254.7" y="125.2" transform="rotate(-90 254.7 125.2)">M1</text>
</g>
<g font-size="1.5" fill="#f00">
<text x="55.7" y="77.4">PHY2_125M_CLK</text>
<text x="138.6" y="75.7">PHY2_AD1/LED2</text>
<text x="138.6" y="73.9">PHY2_AD0/LED1</text>
<text x="32.9" y="83.3">2</text>
<text x="38.6" y="83.4">PHY2_TXCK</text>
<text x="55.7" y="82.6">PHY2_TXCK</text>
<text x="138.6" y="80.9">PHY2_MDI3_P</text>
<text x="138.6" y="79.1">PHY2_MDI3_N</text>
<text x="32.9" y="85">2</text>
<text x="32.9" y="86.7">2</text>
<text x="32.9" y="88.5">2</text>
<text x="38.6" y="85.2">PHY2_TXCTL</text>
<text x="38.6" y="86.9">PHY2_TXD3</text>
<text x="38.6" y="88.6">PHY2_TXD2</text>
<text x="55.7" y="84.3">PHY2_TXCTL</text>
<text x="55.7" y="89.5">PHY2_TXD1</text>
<text x="55.8" y="87.8">PHY2_TXD2</text>
<text x="55.8" y="86">PHY2_TXD3</text>
<text x="138.6" y="84.3">PHY2_MDI2_N</text>
<text x="138.6" y="86">PHY2_MDI2_P</text>
<text x="138.6" y="89.5">PHY2_MDI1_N</text>
<text x="32.9" y="90.2">2</text>
<text x="32.9" y="91.9">2</text>
<text x="32.9" y="95.4">2</text>
<text x="38.6" y="90.4">PHY2_TXD1</text>
<text x="38.6" y="92.1">PHY2_TXD0</text>
<text x="38.6" y="95.7">PHY2_RXCK</text>
<text x="55.7" y="91.2">PHY2_TXD0</text>
<text x="55.7" y="94.7">PHY2_RXCK</text>
<text x="138.6" y="91.2">PHY2_MDI1_P</text>
<text x="138.6" y="94.7">PHY2_MDI0_N</text>
<text x="32.9" y="97.1">2</text>
<text x="32.9" y="98.8">2</text>
<text x="32.9" y="100.5">2</text>
<text x="38.6" y="97.4">PHY2_RXCTL</text>
<text x="38.6" y="99.2">PHY2_RXD3</text>
<text x="38.6" y="100.9">PHY2_RXD2</text>
<text x="55.7" y="96.4">PHY2_RXCTL</text>
<text x="55.7" y="98.1">PHY2_RXD3</text>
<text x="55.7" y="99.8">PHY2_RXD2</text>
<text x="55.7" y="101.6">PHY2_RXD1</text>
<text x="138.6" y="96.4">PHY2_MDI0_P</text>
<text x="32.9" y="104">2</text>
<text x="32.9" y="102.3">2</text>
<text x="38.6" y="104.4">PHY2_RXD0</text>
<text x="38.6" y="102.6">PHY2_RXD1</text>
<text x="55.7" y="103.3">PHY2_RXD0</text>
<text x="32.9" y="109.2">2</text>
<text x="32.9" y="110.9">2</text>
<text x="38.4" y="109.2">PHY2_MDC</text>
<text x="38.4" y="110.9">PHY2_MDIO</text>
<text x="55.5" y="113.7">PHY2_RESET</text>
<text x="55.7" y="110.2">PHY2_MDIO</text>
<text x="55.7" y="108.5">PHY2_MDC</text>
<text x="32.9" y="114.4">2</text>
<text x="38.2" y="114.5">PHY2_RESET</text>
<text x="166.2" y="158.6">PHY2_AD0/LED1</text>
<text x="166.2" y="160.3">PHY2_AD1/LED2</text>
<text x="47" y="167.2">PHY2_RXCTL</text>
<text x="86.7" y="167.2">PHY2_125M_CLK</text>
<text x="117.8" y="167.2">PHY2_RXD0</text>
<text x="117.8" y="162">PHY2_RXD3</text>
<text x="117.8" y="163.7">PHY2_RXD2</text>
<text x="117.8" y="165.5">PHY2_RXD1</text>
<text x="166.2" y="162">PHY2_RXCK</text>
</g>
<g font-size="1.5" fill="#00f">
<text x="252.2" y="83.1" transform="rotate(180 252.2 83.1)">Yellow</text>
<text x="251.7" y="86.6" transform="rotate(180 251.7 86.6)">Green</text>
<text x="262.2" y="90.9" transform="rotate(180 262.2 90.9)">8</text>
<text x="262.2" y="94.5" transform="rotate(180 262.2 94.5)">7</text>
<text x="262.2" y="97.8" transform="rotate(180 262.2 97.8)">5</text>
<text x="262.2" y="101.4" transform="rotate(180 262.2 101.4)">4</text>
<text x="262.2" y="111.6" transform="rotate(180 262.2 111.6)">6</text>
<text x="262.2" y="118.5" transform="rotate(180 262.2 118.5)">2</text>
<text x="262.2" y="115.2" transform="rotate(180 262.2 115.2)">3</text>
<text x="262.2" y="122.1" transform="rotate(180 262.2 122.1)">1</text>
</g>
<g font-size="1.2">
<text x="29.1" y="1.3">5</text>
<text x="83.6" y="1.3">4</text>
<text x="138.2" y="1.3">3</text>
<text x="192.8" y="1.3">2</text>
<text x="247.4" y="1.3">1</text>
<text x=".5" y="28.3">D</text>
<text x="275.1" y="28.3">D</text>
<text x=".5" y="79.2">C</text>
<text x="275.1" y="79.2">C</text>
<text x=".5" y="130.2">B</text>
<text x="275.1" y="130.2">B</text>
<text x=".5" y="181.1">A</text>
<text x="275.1" y="181.1">A</text>
<text x="29.1" y="206.8">5</text>
<text x="83.6" y="206.8">4</text>
<text x="138.2" y="206.8">3</text>
<text x="192.8" y="206.8">2</text>
<text x="247.4" y="206.8">1</text>
</g>
</svg>
